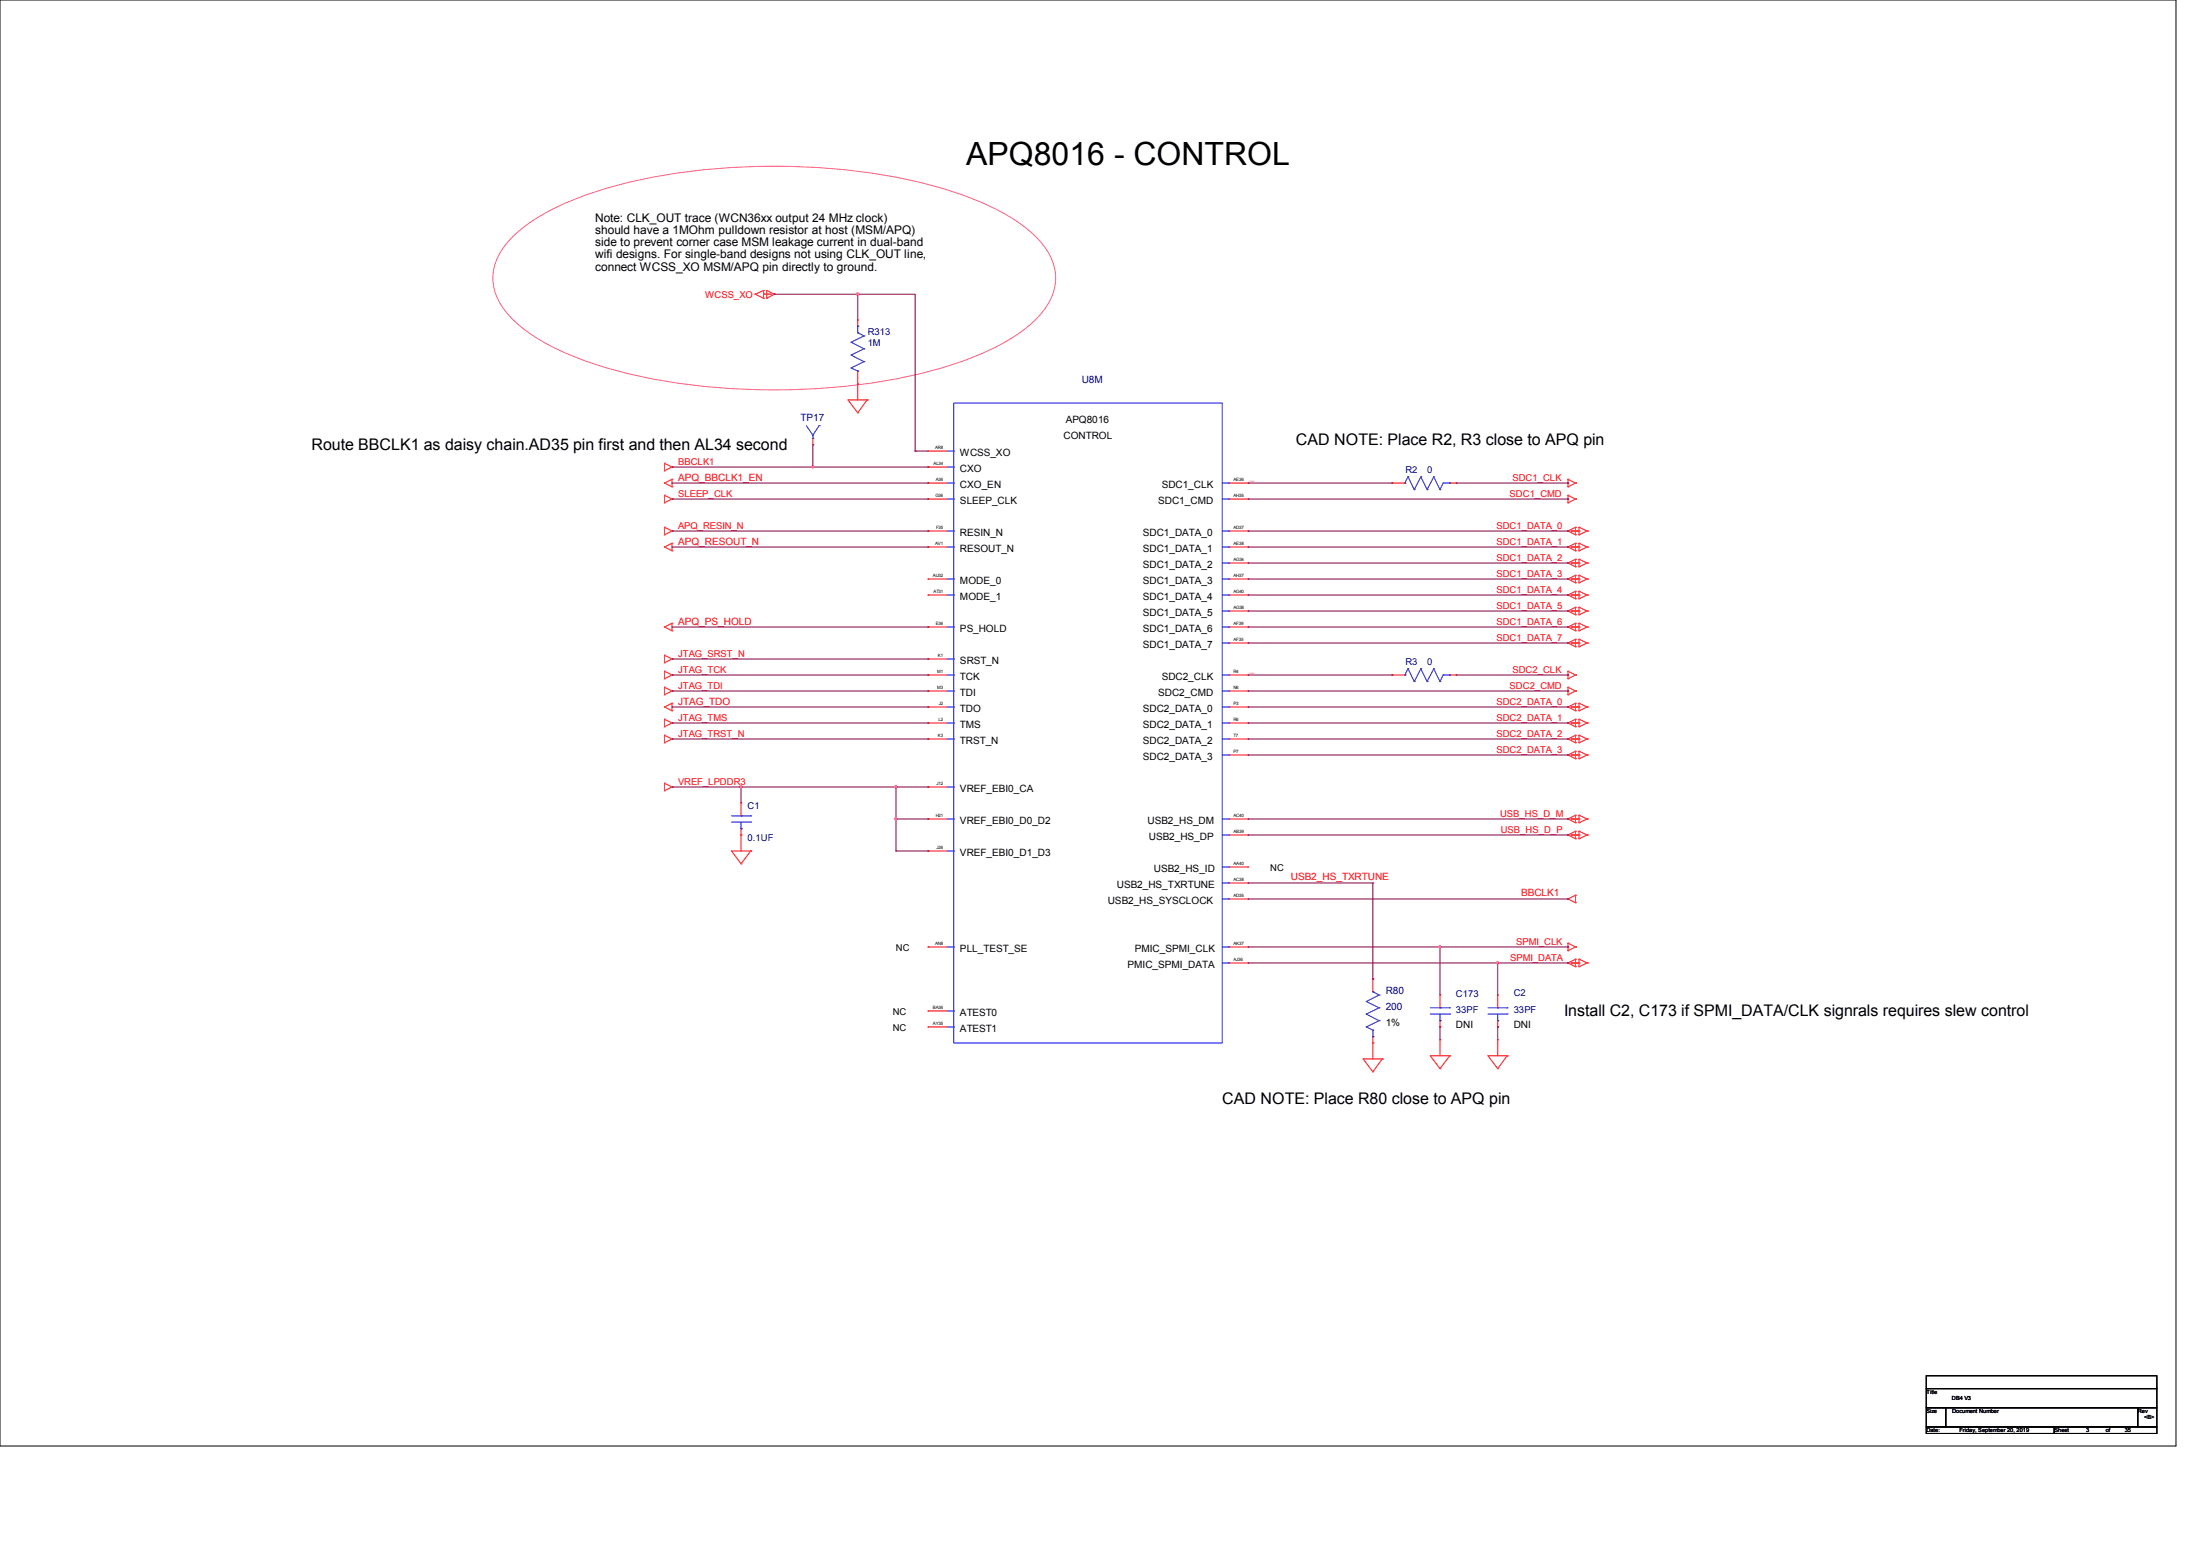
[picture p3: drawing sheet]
<svg xmlns="http://www.w3.org/2000/svg" width="297mm" height="210mm" viewBox="0 0 297 210" stroke-linecap="round" stroke-linejoin="round" font-family="sans-serif">
<path d="M0 0h293.6v195.2h-293.6zM259.9 185.7h31.1v1.7h-31.1zM259.9 187.4h31.1v2.6h-31.1zM259.9 190h2.7v2.6h-2.7zM259.9 192.6h17.3v.9h-17.3zM262.6 190h25.9v2.6h-25.9zM277.2 192.6h13.8v.9h-13.8zM288.5 190h2.5v2.6h-2.5z" fill="none" stroke="#000" stroke-width=".13"/>
<path d="M69.2 31.9a26.5 26.5 0 0 1 9.4-5.4 76.9 76.9 0 0 1 25.9-4.1 76.9 76.9 0 0 1 25.8 4.1 26.5 26.5 0 0 1 9.4 5.4 7.5 7.5 0 0 1 2.6 6.8 9.4 9.4 0 0 1-3.7 5.5 32.2 32.2 0 0 1-10.4 5.1 85.6 85.6 0 0 1-32.4 2.9 65.2 65.2 0 0 1-19.1-4.4 21.5 21.5 0 0 1-8.4-5.7 6.8 6.8 0 0 1 0-9.1z" fill="none" stroke="#f0f" stroke-width=".13"/>
<g fill="none" stroke="#f00" stroke-width=".13">
<path d="M101.9 39.7h.1M101.9 39.7l1.1 .6M103 39.2h.1M103 39.7h.1M103 39.2l-1.1 .5M103 39.2v1.1M103 39.7h1.1M103.5 39.2h.1M103.5 39.2l1 .5M103.5 39.2v1.1M104.5 39.7h.1M104.5 39.7l-1 .6"/>
<path d="M103 40.3h.1M103.5 40.3h.1M109.7 59.1v.9M115.7 51.8h.1M115.7 55.7h.1M115.7 43.2h.1M115.7 43.2v.8M115.7 50.1v3.9M117 54h.1M117 54h-2.6l1.3 1.7M117 54l-1.3 1.7M89.7 66.8h.1"/>
<path d="M89.7 67.9h.1M89.7 71.2h.1M89.7 72.2h.1M89.7 62.5h.1M89.7 63.5h.1M89.7 73.8h.1M89.7 65.2h.1M89.7 66.8l1 .6M89.7 62.5v1M89.7 66.8v1.1M89.7 71.2v1M89.7 71.2l1 .5"/>
<path d="M89.7 62.5l1 .5M89.7 73.8l1 .5M89.7 65.2l1 .5M90.7 67.4h.1M90.7 71.7h.1M90.7 63h.1M90.7 73.3h.1M90.7 74.3h.1M90.7 64.7h.1M90.7 65.7h.1M90.7 67.4l-1 .5M90.7 71.7l-1 .5"/>
<path d="M90.7 63l-1 .5M90.7 64.7v1M90.7 73.3v1M90.7 73.3l-1 .5M90.7 64.7l-1 .5M109.7 60h.1M125.2 60.9h.1M125.2 65.2h.1M125.2 63h.1M125.2 78.1h.1M125.2 71.7h.1M125.2 73.8h.1"/>
<path d="M125.2 67.4h.1M125.2 71.7h2.6M125.2 73.8h2.6M125.2 78.1h2.6M125.2 65.2h2.6M125.2 67.4h2.6M125.2 60.9h2.6M125.2 63h2.6M165.8 71.7h2.6M165.8 73.8h2.6M165.8 78.1h2.6M165.8 76h2.6"/>
<path d="M165.8 65.2h2.6M165.8 67.4h2.6M168.4 78.1h.1M168.4 76h.1M168.4 73.8h.1M168.4 71.7h.1M168.4 67.4h.1M168.4 65.2h.1M187.8 65.2h.1M187.8 65.2h1.8M195.6 65.2h.9M196.5 65.2h.1"/>
<path d="M211.6 71.7h.1M211.6 66.8h.1M211.6 67.9h.1M211.6 73.8h.1M211.6 78.1h.1M211.6 64.7h.1M211.6 65.7h.1M211.6 76h.1M211.6 71.7l1 .5M211.6 64.7v1M211.6 66.8v1.1M211.6 66.8l1 .6"/>
<path d="M211.6 73.8l1 .5M211.6 78.1l1 .6M211.6 64.7l1 .5M211.6 76l1 .5M212 71.7h1.1M212 73.8h1.1M212 78.1h1.1M212 76h1.1M212.6 72.2h.1M212.6 71.2h.1M212.6 67.4h.1M212.6 74.3h.1"/>
<path d="M212.6 73.3h.1M212.6 78.7h.1M212.6 77.6h.1M212.6 65.2h.1M212.6 79.8h.1M212.6 76.5h.1M212.6 75.5h.1M212.6 71.2v1M212.6 73.3v1M212.6 75.5v1M212.6 77.6v1.1M212.6 79.8v1"/>
<path d="M212.6 71.2l-1 .5M212.6 67.4l-1 .5M212.6 73.3l-1 .5M212.6 77.6l-1 .5M212.6 65.2l-1 .5M212.6 79.8l-1 .5M212.6 75.5l-1 .5M213.1 72.2h.1M213.1 71.2h.1M213.1 71.7h.1M213.1 74.3h.1M213.1 73.3h.1"/>
<path d="M213.1 73.8h.1M213.1 78.7h.1M213.1 77.6h.1M213.1 78.1h.1M213.1 79.8h.1M213.1 76.5h.1M213.1 75.5h.1M213.1 76h.1M213.1 71.2v1M213.1 73.3v1M213.1 75.5v1M213.1 77.6v1.1"/>
<path d="M213.1 79.8v1M213.1 71.2l1.1 .5M213.1 73.3l1.1 .5M213.1 77.6l1.1 .5M213.1 79.8l1.1 .5M213.1 75.5l1.1 .5M214.2 71.7h.1M214.2 73.8h.1M214.2 78.1h.1M214.2 76h.1M214.2 71.7l-1.1 .5M214.2 73.8l-1.1 .5"/>
<path d="M214.2 78.1l-1.1 .6M214.2 76l-1.1 .5M89.7 92.8h.1M89.7 93.8h.1M89.7 99.2h.1M89.7 97.1h.1M89.7 98.1h.1M89.7 88.4h.1M89.7 89.5h.1M89.7 90.6h.1M89.7 91.6h.1M89.7 84.6h.1"/>
<path d="M89.7 95.4h.1M89.7 88.4v1.1M89.7 90.6v1M89.7 92.8v1M89.7 97.1v1M89.7 99.2v1M89.7 92.8l1 .5M89.7 99.2l1 .5M89.7 97.1l1 .5M89.7 88.4l1 .5M89.7 90.6l1 .5M89.7 84.6l1 .5"/>
<path d="M89.7 95.4l1 .5M90.7 93.3h.1M90.7 99.7h.1M90.7 97.6h.1M90.7 88.9h.1M90.7 91.1h.1M90.7 84.1h.1M90.7 85.1h.1M90.7 94.9h.1M90.7 95.9h.1M90.7 93.3l-1 .5M90.7 99.7l-1 .5"/>
<path d="M90.7 97.6l-1 .5M90.7 88.9l-1 .6M90.7 91.1l-1 .5M90.7 84.1l-1 .5M90.7 84.1v1M90.7 94.9v1M90.7 94.9l-1 .5M125.2 80.3h.1M125.2 84.6h.1M125.2 99.7h.1M125.2 97.6h.1M125.2 95.4h.1"/>
<path d="M125.2 93.3h.1M125.2 91.1h.1M125.2 88.9h.1M125.2 99.7h2.6M125.2 95.4h2.6M125.2 97.6h2.6M125.2 84.6h2.6M125.2 80.3h2.6M125.2 91.1h2.6M125.2 93.3h2.6M125.2 88.9h2.6M165.8 99.7h2.6"/>
<path d="M165.8 95.4h2.6M165.8 97.6h2.6M165.8 82.5h2.6M165.8 86.8h2.6M165.8 84.6h2.6M165.8 80.3h2.6M165.8 91.1h2.6M165.8 93.3h2.6M168.4 93.3h.1M168.4 91.1h.1M168.4 86.8h.1M168.4 84.6h.1"/>
<path d="M168.4 82.5h.1M168.4 80.3h.1M168.4 99.7h.1M168.4 97.6h.1M168.4 95.4h.1M187.8 91.1h.1M187.8 91.1h1.8M195.6 91.1h.9M196.5 91.1h.1M211.6 99.7h.1M211.6 90.6h.1M211.6 91.6h.1"/>
<path d="M211.6 95.4h.1M211.6 97.6h.1M211.6 92.8h.1M211.6 93.8h.1M211.6 82.5h.1M211.6 86.8h.1M211.6 84.6h.1M211.6 80.3h.1M211.6 99.7l1 .5M211.6 90.6l1 .5M211.6 90.6v1M211.6 92.8v1"/>
<path d="M211.6 95.4l1 .5M211.6 97.6l1 .5M211.6 92.8l1 .5M211.6 82.5l1 .5M211.6 86.8l1 .5M211.6 84.6l1 .5M211.6 80.3l1 .5M212 99.7h1.1M212 95.4h1.1M212 97.6h1.1M212 82.5h1.1M212 86.8h1.1"/>
<path d="M212 84.6h1.1M212 80.3h1.1M212.6 99.2h.1M212.6 91.1h.1M212.6 95.9h.1M212.6 94.9h.1M212.6 98.1h.1M212.6 97.1h.1M212.6 93.3h.1M212.6 83h.1M212.6 82h.1M212.6 87.3h.1"/>
<path d="M212.6 86.3h.1M212.6 85.1h.1M212.6 84.1h.1M212.6 80.8h.1M212.6 82v1M212.6 84.1v1M212.6 86.3v1M212.6 94.9v1M212.6 97.1v1M212.6 99.2v1M212.6 99.2l-1 .5M212.6 91.1l-1 .5"/>
<path d="M212.6 94.9l-1 .5M212.6 97.1l-1 .5M212.6 93.3l-1 .5M212.6 82l-1 .5M212.6 86.3l-1 .5M212.6 84.1l-1 .5M213.1 99.2h.1M213.1 99.7h.1M213.1 95.9h.1M213.1 94.9h.1M213.1 95.4h.1M213.1 98.1h.1"/>
<path d="M213.1 97.1h.1M213.1 97.6h.1M213.1 83h.1M213.1 82h.1M213.1 82.5h.1M213.1 87.3h.1M213.1 86.3h.1M213.1 86.8h.1M213.1 85.1h.1M213.1 84.1h.1M213.1 84.6h.1M213.1 80.8h.1"/>
<path d="M213.1 80.3h.1M213.1 82v1M213.1 84.1v1M213.1 86.3v1M213.1 94.9v1M213.1 97.1v1M213.1 99.2v1M213.1 99.2l1.1 .5M213.1 94.9l1.1 .5M213.1 97.1l1.1 .5M213.1 82l1.1 .5M213.1 86.3l1.1 .5"/>
<path d="M213.1 84.1l1.1 .5M214.2 99.7h.1M214.2 95.4h.1M214.2 97.6h.1M214.2 82.5h.1M214.2 86.8h.1M214.2 84.6h.1M214.2 80.3h.1M214.2 99.7l-1.1 .5M214.2 95.4l-1.1 .5M214.2 97.6l-1.1 .5M214.2 82.5l-1.1 .5"/>
<path d="M214.2 86.8l-1.1 .5M214.2 84.6l-1.1 .5M214.2 80.3l-1.1 .5M89.7 100.2h.1M89.7 105.7h.1M89.7 106.7h.1M89.7 105.7v1M89.7 105.7l1 .5M90.7 106.2h.1M90.7 106.2l-1 .5M100 112.7h.1M100 116.6h.1"/>
<path d="M100 108.4h.1M100 108.4v1.7M100 111.8v3.1M101.3 114.9h.1M101.3 114.9h-2.6l1.3 1.7M101.3 114.9l-1.3 1.7M125.2 114.9h.1M125.2 106.2h.1M125.2 110.5h.1M125.2 114.9h2.6M125.2 110.5h2.6M125.2 106.2h2.6"/>
<path d="M165.8 112.7h2.6M165.8 110.5h2.6M165.8 101.9h2.6M165.8 119.2h2.6M165.8 117h2.6M168.4 119.2h.1M168.4 112.7h.1M168.4 110.5h.1M168.4 117h.1M168.4 101.9h.1M211.6 112.7h.1M211.6 110.5h.1"/>
<path d="M211.6 101.9h.1M211.6 112.7l1 .5M211.6 110.5l1 .5M211.6 101.9l1 .5M212 112.7h1.1M212 110.5h1.1M212 101.9h1.1M212.6 113.2h.1M212.6 112.2h.1M212.6 100.2h.1M212.6 111h.1M212.6 110h.1"/>
<path d="M212.6 102.4h.1M212.6 101.4h.1M212.6 101.4v1M212.6 110v1M212.6 112.2v1M212.6 112.2l-1 .5M212.6 110l-1 .5M212.6 101.4l-1 .5M213.1 113.2h.1M213.1 112.2h.1M213.1 112.7h.1M213.1 100.2h.1"/>
<path d="M213.1 111h.1M213.1 110h.1M213.1 110.5h.1M213.1 102.4h.1M213.1 101.4h.1M213.1 101.9h.1M213.1 101.4v1M213.1 110v1M213.1 112.2v1M213.1 112.2l1.1 .5M213.1 110l1.1 .5M213.1 101.4l1.1 .5"/>
<path d="M214.2 112.7h.1M214.2 110.5h.1M214.2 101.9h.1M214.2 112.7l-1.1 .5M214.2 110.5l-1.1 .5M214.2 101.9l-1.1 .5M125.2 136.4h.1M125.2 138.6h.1M125.2 127.8h.1M125.2 136.4h2.6M125.2 138.6h2.6M125.2 127.8h2.6"/>
<path d="M165.8 130h2.6M165.8 121.3h2.6M165.8 127.8h2.6M168.4 121.3h.1M168.4 127.8h.1M168.4 130h.1M185.3 132.1h.1M185.3 132.1v1.8M185.3 139.9v3M194.3 134.3h.1M194.3 138.6h.1M194.3 134.3v1.7"/>
<path d="M194.3 137.8v.8M202.1 134.3h.1M202.1 138.6h.1M202.1 134.3v1.7M202.1 137.8v.8M211.6 127.3h.1M211.6 128.3h.1M211.6 130h.1M211.6 121.3h.1M211.6 127.3v1M211.6 127.3l1 .5M211.6 130l1 .5"/>
<path d="M211.6 121.3l1 .5M212 130h1.1M212.6 127.8h.1M212.6 130.5h.1M212.6 129.5h.1M212.6 120.8h.1M212.6 121.8h.1M212.6 120.8v1M212.6 129.5v1M212.6 127.8l-1 .5M212.6 129.5l-1 .5M212.6 120.8l-1 .5"/>
<path d="M213.1 130.5h.1M213.1 129.5h.1M213.1 130h.1M213.1 129.5v1M213.1 129.5l1.1 .5M214.2 130h.1M214.2 130l-1.1 .5M185.3 140.8h.1M185.3 144.7h.1M186.5 142.9h.1M186.5 142.9h-2.6l1.4 1.8M186.5 142.9l-1.2 1.8"/>
<path d="M194.3 140.3h.1M194.3 144.2h.1M194.3 140.3v2.2M195.6 142.5h.1M195.6 142.5h-2.6l1.3 1.7M195.6 142.5l-1.3 1.7M202.1 140.3h.1M202.1 144.2h.1M202.1 140.3v2.2M203.4 142.5h.1M203.4 142.5h-2.6l1.3 1.7M203.4 142.5l-1.3 1.7"/>
</g>
<g fill="none" stroke="#00f" stroke-width=".13">
<path d="M108.8 57.4l.9 1.3M109.7 59.1h.1M109.7 58.7h.1M109.7 58.7v.4M110.5 57.4h.1M110.5 57.4l-.8 1.3M114.9 49.7h.1M114.9 47.9h.1M114.9 46.2h.1M114.9 49.7l.8 .4M114.9 47.9l1.7 .9M114.9 46.2l1.7 .9"/>
<path d="M115.7 50.1h.1M115.7 44h.1M115.7 44.9h.1M115.7 44v.9M115.7 44.9l.9 .4M116.6 48.8h.1M116.6 47.1h.1M116.6 45.3h.1M116.6 48.8l-1.7 .9M116.6 47.1l-1.7 .8M116.6 45.3l-1.7 .9M128.7 54.4h36.2v86.4h-36.2z"/>
<path d="M127.8 65.2h.9M127.8 78.1h.9M127.8 73.8h.9M127.8 71.7h.9M127.8 67.4h.9M127.8 60.9h.9M127.8 63h.9M128.7 60.9h.1M128.7 65.2h.1M128.7 63h.1M128.7 78.1h.1M128.7 71.7h.1"/>
<path d="M128.7 73.8h.1M128.7 67.4h.1M164.9 65.2h.9M164.9 78.1h.9M164.9 76h.9M164.9 73.8h.9M164.9 71.7h.9M164.9 67.4h.9M165.8 78.1h.1M165.8 76h.1M165.8 73.8h.1M165.8 71.7h.1"/>
<path d="M165.8 67.4h.1M165.8 65.2h.1M189.6 65.2h.1M190 64.3h.1M190 64.3l-.4 .9M190 64.3l.8 1.8M190.8 66.1h.1M191.7 64.3h.1M191.7 64.3l-.9 1.8M191.7 64.3l.9 1.8M192.6 66.1h.1M193.5 64.3h.1"/>
<path d="M193.5 64.3l-.9 1.8M193.5 64.3l.8 1.8M194.3 66.1h.1M194.7 65.2h.1M194.7 65.2h.9M194.7 65.2l-.4 .9M195.6 65.2h.1M127.8 91.1h.9M127.8 93.3h.9M127.8 84.6h.9M127.8 80.3h.9M127.8 99.7h.9"/>
<path d="M127.8 97.6h.9M127.8 95.4h.9M127.8 88.9h.9M128.7 80.3h.1M128.7 84.6h.1M128.7 99.7h.1M128.7 97.6h.1M128.7 95.4h.1M128.7 93.3h.1M128.7 91.1h.1M128.7 88.9h.1M164.9 91.1h.9"/>
<path d="M164.9 93.3h.9M164.9 86.8h.9M164.9 84.6h.9M164.9 82.5h.9M164.9 80.3h.9M164.9 99.7h.9M164.9 97.6h.9M164.9 95.4h.9M165.8 93.3h.1M165.8 91.1h.1M165.8 86.8h.1M165.8 84.6h.1"/>
<path d="M165.8 82.5h.1M165.8 80.3h.1M165.8 99.7h.1M165.8 97.6h.1M165.8 95.4h.1M189.6 91.1h.1M190 90.3h.1M190 90.3l-.4 .8M190 90.3l.8 1.7M190.8 92h.1M191.7 90.3h.1M191.7 90.3l-.9 1.7"/>
<path d="M191.7 90.3l.9 1.7M192.6 92h.1M193.5 90.3h.1M193.5 90.3l-.9 1.7M193.5 90.3l.8 1.7M194.3 92h.1M194.7 91.1h.1M194.7 91.1h.9M194.7 91.1l-.4 .9M195.6 91.1h.1M98.7 110.1h2.6M98.7 111h2.6"/>
<path d="M100 110.1h.1M100 111.8h.1M100 111v.8M101.3 110.1h.1M101.3 111h.1M127.8 110.5h.9M127.8 114.9h.9M127.8 106.2h.9M128.7 114.9h.1M128.7 106.2h.1M128.7 110.5h.1M164.9 119.2h.9"/>
<path d="M164.9 112.7h.9M164.9 110.5h.9M164.9 117h.9M164.9 101.9h.9M165.8 119.2h.1M165.8 112.7h.1M165.8 110.5h.1M165.8 117h.1M165.8 101.9h.1M127.8 136.4h.9M127.8 138.6h.9M127.8 127.8h.9"/>
<path d="M128.7 136.4h.1M128.7 138.6h.1M128.7 127.8h.1M164.9 121.3h.9M164.9 127.8h.9M164.9 130h.9M165.8 121.3h.1M165.8 127.8h.1M165.8 130h.1M184.4 135.2h.1M184.4 136.9h.1M184.4 138.6h.1"/>
<path d="M184.4 135.2l1.7 .8M184.4 136.9l1.7 .9M184.4 138.6l.9 .4M185.3 133.9h.1M185.3 139.9h.1M185.3 139h.1M185.3 133.9l.8 .4M185.3 139v.9M186.1 134.3h.1M186.1 136h.1M186.1 137.8h.1M186.1 134.3l-1.7 .9"/>
<path d="M186.1 136l-1.7 .9M186.1 137.8l-1.7 .8M193 136h2.6M193 136.9h2.6M194.3 136h.1M194.3 137.8h.1M194.3 136.9v.9M195.6 136h.1M195.6 136.9h.1M200.8 136h2.6M200.8 136.9h2.6M202.1 136h.1"/>
<path d="M202.1 137.8h.1M202.1 136.9v.9M203.4 136h.1M203.4 136.9h.1"/>
</g>
<g fill="none" stroke="#800040" stroke-width=".13">
<path d="M104.5 39.7h.1M104.5 39.7h19v21.2M115.7 39.7h.1M115.7 39.7v3.5M90.7 71.7h34.5M90.7 67.4h34.5M90.7 73.8h34.5M90.7 65.2h34.5M90.7 63h34.5M109.7 63h.1M109.7 60h.1M109.7 60v3"/>
<path d="M123.5 60.9h.1M123.5 60.9h1.7M125.2 71.7h.1M125.2 67.4h.1M125.2 73.8h.1M125.2 65.2h.1M125.2 63h.1M168.4 71.7h43.2M168.4 67.4h43.2M168.4 73.8h43.2M168.4 65.2h19.4M168.4 76h43.2"/>
<path d="M168.4 78.1h43.2M187.8 65.2h.1M196.5 65.2h15.1M211.6 67.4h.1M211.6 71.7h.1M211.6 76h.1M211.6 78.1h.1M211.6 73.8h.1M211.6 65.2h.1M90.7 93.3h34.5M90.7 95.4h34.5M90.7 99.7h34.5"/>
<path d="M90.7 97.6h34.5M90.7 91.1h34.5M90.7 84.6h34.5M90.7 88.9h34.5M125.2 84.6h.1M125.2 95.4h.1M125.2 91.1h.1M125.2 93.3h.1M125.2 99.7h.1M125.2 97.6h.1M125.2 88.9h.1M168.4 93.3h43.2"/>
<path d="M168.4 95.4h43.2M168.4 99.7h43.2M168.4 97.6h43.2M168.4 91.1h19.4M168.4 84.6h43.2M168.4 86.8h43.2M168.4 82.5h43.2M168.4 80.3h43.2M187.8 91.1h.1M196.5 91.1h15.1M211.6 93.3h.1M211.6 95.4h.1"/>
<path d="M211.6 99.7h.1M211.6 97.6h.1M211.6 91.1h.1M211.6 86.8h.1M211.6 84.6h.1M211.6 82.5h.1M211.6 80.3h.1M90.7 106.2h34.5M100 106.2h.1M100 106.2v2.2M120.9 106.2h.1M120.9 110.5h.1"/>
<path d="M120.9 114.9h.1M120.9 110.5h4.3M120.9 106.2v8.7M120.9 114.9h4.3M125.2 114.9h.1M125.2 110.5h.1M125.2 106.2h.1M168.4 110.5h43.2M168.4 112.7h43.2M168.4 101.9h43.2M168.4 119.2h16.9M185.3 119.2h.1"/>
<path d="M185.3 119.2v12.9M211.6 110.5h.1M211.6 112.7h.1M211.6 101.9h.1M168.4 127.8h43.2M168.4 130h43.2M168.4 121.3h43.2M185.3 132.1h.1M194.3 127.8h.1M194.3 138.6h.1M194.3 127.8v6.5M194.3 138.6v1.7"/>
<path d="M202.1 130h.1M202.1 138.6h.1M202.1 130v4.3M202.1 138.6v1.7M211.6 127.8h.1M211.6 130h.1M211.6 121.3h.1"/>
</g>
<g fill="#f0f" stroke="#f0f" stroke-width=".13">
<circle cx="194.3" cy="127.8" r=".15"/>
<circle cx="100" cy="106.2" r=".15"/>
<circle cx="120.9" cy="106.2" r=".15"/>
<circle cx="120.9" cy="110.5" r=".15"/>
<circle cx="202.1" cy="129.9" r=".15"/>
<circle cx="109.7" cy="63" r=".15"/>
<circle cx="115.7" cy="39.7" r=".15"/>
</g>
<text font-size="4.3" x="130.4" y="22.3">APQ8016 - CONTROL</text>
<g font-size="2.2">
<text x="42" y="60.8">Route BBCLK1 as daisy chain.AD35 pin first and then AL34 second</text>
<text x="174.9" y="60">CAD NOTE: Place R2, R3 close to APQ pin</text>
<text x="211.1" y="137.1">Install C2, C173 if SPMI_DATA/CLK signrals requires slew control</text>
<text x="164.9" y="149">CAD NOTE: Place R80 close to APQ pin</text>
</g>
<g font-size="1.6">
<text x="80.3" y="29.9">Note: CLK_OUT trace (WCN36xx output 24 MHz clock)</text>
<text x="80.3" y="31.6">should have a 1MOhm pulldown resistor at host (MSM/APQ)</text>
<text x="80.3" y="33.2">side to prevent corner case MSM leakage current in dual-band</text>
<text x="80.3" y="34.9">wifi designs. For single-band designs not using CLK_OUT line,</text>
<text x="80.3" y="36.5">connect WCSS_XO MSM/APQ pin directly to ground.</text>
</g>
<g font-size="1.4" fill="#000080">
<text x="146" y="51.6">U8M</text>
<text x="108" y="56.9">TP17</text>
<text x="187" y="134.2">R80</text>
<text x="187" y="136.3">200</text>
</g>
<g font-size="1.4">
<text x="143.5" y="59.2">CONTROL</text>
<text x="143.8" y="57">APQ8016</text>
<text x="129.5" y="61.6">WCSS_XO</text>
<text x="129.5" y="65.9">CXO_EN</text>
<text x="129.5" y="63.8">CXO</text>
<text x="156.8" y="65.9">SDC1_CLK</text>
<text x="129.5" y="68.1">SLEEP_CLK</text>
<text x="156.3" y="68.1">SDC1_CMD</text>
<text x="129.5" y="72.4">RESIN_N</text>
<text x="129.5" y="74.5">RESOUT_N</text>
<text x="154.2" y="76.7">SDC1_DATA_2</text>
<text x="154.2" y="74.5">SDC1_DATA_1</text>
<text x="154.2" y="72.4">SDC1_DATA_0</text>
<text x="129.5" y="81">MODE_1</text>
<text x="129.5" y="78.9">MODE_0</text>
<text x="154.2" y="83.2">SDC1_DATA_5</text>
<text x="154.2" y="81">SDC1_DATA_4</text>
<text x="154.2" y="78.9">SDC1_DATA_3</text>
<text x="129.5" y="85.3">PS_HOLD</text>
<text x="129.5" y="89.7">SRST_N</text>
<text x="154.2" y="87.5">SDC1_DATA_7</text>
<text x="154.2" y="85.3">SDC1_DATA_6</text>
<text x="129.5" y="94">TDI</text>
<text x="129.5" y="91.8">TCK</text>
<text x="156.3" y="94">SDC2_CMD</text>
<text x="156.8" y="91.8">SDC2_CLK</text>
<text x="129.5" y="100.5">TRST_N</text>
<text x="129.5" y="98.3">TMS</text>
<text x="129.5" y="96.1">TDO</text>
<text x="154.2" y="100.5">SDC2_DATA_2</text>
<text x="154.2" y="98.3">SDC2_DATA_1</text>
<text x="154.2" y="96.1">SDC2_DATA_0</text>
<text x="129.5" y="106.9">VREF_EBI0_CA</text>
<text x="154.2" y="102.6">SDC2_DATA_3</text>
<text x="129.5" y="111.3">VREF_EBI0_D0_D2</text>
<text x="154.9" y="111.3">USB2_HS_DM</text>
<text x="155" y="113.4">USB2_HS_DP</text>
<text x="129.5" y="115.6">VREF_EBI0_D1_D3</text>
<text x="150.7" y="119.9">USB2_HS_TXRTUNE</text>
<text x="155.7" y="117.7">USB2_HS_ID</text>
<text x="149.5" y="122">USB2_HS_SYSCLOCK</text>
<text x="129.5" y="128.5">PLL_TEST_SE</text>
<text x="152.1" y="130.7">PMIC_SPMI_DATA</text>
<text x="153.1" y="128.5">PMIC_SPMI_CLK</text>
<text x="129.5" y="137.2">ATEST0</text>
<text x="129.5" y="139.2">ATEST1</text>
<text x="187" y="138.5">1%</text>
<text x="196.5" y="138.7">DNI</text>
<text x="204.3" y="138.7">DNI</text>
</g>
<g font-size="1.4" fill="#f00">
<text x="91.5" y="64.9">APQ_BBCLK1_EN</text>
<text x="91.5" y="73.5">APQ_RESOUT_N</text>
<text x="91.5" y="84.3">APQ_PS_HOLD</text>
<text x="91.5" y="95.1">JTAG_TDO</text>
<text x="174.2" y="118.8">USB2_HS_TXRTUNE</text>
<text x="205.3" y="121">BBCLK1</text>
</g>
<g font-size="1.3" fill="#f00">
<text x="95.2" y="40.2">WCSS_XO</text>
<text x="91.5" y="62.8">BBCLK1</text>
<text x="204.1" y="64.9">SDC1_CLK</text>
<text x="91.5" y="67.1">SLEEP_CLK</text>
<text x="91.5" y="71.4">APQ_RESIN_N</text>
<text x="201.9" y="71.4">SDC1_DATA_0</text>
<text x="203.7" y="67.1">SDC1_CMD</text>
<text x="201.9" y="73.6">SDC1_DATA_1</text>
<text x="201.9" y="77.9">SDC1_DATA_3</text>
<text x="201.9" y="75.7">SDC1_DATA_2</text>
<text x="201.9" y="82.2">SDC1_DATA_5</text>
<text x="201.9" y="80.1">SDC1_DATA_4</text>
<text x="91.5" y="88.7">JTAG_SRST_N</text>
<text x="201.9" y="86.5">SDC1_DATA_7</text>
<text x="201.9" y="84.4">SDC1_DATA_6</text>
<text x="91.5" y="93">JTAG_TDI</text>
<text x="91.5" y="90.8">JTAG_TCK</text>
<text x="201.9" y="95.2">SDC2_DATA_0</text>
<text x="203.7" y="93">SDC2_CMD</text>
<text x="204.1" y="90.8">SDC2_CLK</text>
<text x="91.5" y="99.5">JTAG_TRST_N</text>
<text x="91.5" y="97.3">JTAG_TMS</text>
<text x="201.9" y="99.5">SDC2_DATA_2</text>
<text x="201.9" y="97.3">SDC2_DATA_1</text>
<text x="201.9" y="101.6">SDC2_DATA_3</text>
<text x="91.5" y="106">VREF_LPDDR3</text>
<text x="202.4" y="110.3">USB_HS_D_M</text>
<text x="202.5" y="112.4">USB_HS_D_P</text>
<text x="203.8" y="129.7">SPMI_DATA</text>
<text x="204.6" y="127.6">SPMI_CLK</text>
</g>
<g font-size="1.3" fill="#000080">
<text x="117.1" y="45.2">R313</text>
<text x="117.1" y="46.7">1M</text>
<text x="189.6" y="63.8">R2</text>
<text x="192.6" y="63.8">0</text>
<text x="189.6" y="89.7">R3</text>
<text x="192.6" y="89.7">0</text>
<text x="100.9" y="109.1">C1</text>
<text x="100.9" y="113.5">0.1UF</text>
<text x="196.5" y="134.6">C173</text>
<text x="196.5" y="136.8">33PF</text>
<text x="204.3" y="134.4">C2</text>
<text x="204.3" y="136.8">33PF</text>
</g>
<g font-size="1.3">
<text x="171.4" y="117.6">NC</text>
<text x="120.9" y="128.4">NC</text>
<text x="120.5" y="137">NC</text>
<text x="120.5" y="139.2">NC</text>
</g>
<g font-size=".8">
<text x="259.9" y="188.1">Title</text>
<text x="259.9" y="190.7">Size</text>
<text x="263.4" y="189">DB4 V3</text>
<text x="263.4" y="190.7">Document Number</text>
<text x="288.5" y="190.7">Rev</text>
<text x="289.3" y="191.6">&lt;B&gt;</text>
<text x="259.9" y="193.3">Date:</text>
<text x="264.4" y="193.3">Friday, September 20, 2019</text>
<text x="277.2" y="193.3">Sheet</text>
<text x="281.5" y="193.3">3</text>
<text x="284.2" y="193.3">of</text>
<text x="286.7" y="193.3">35</text>
</g>
<g font-size=".6">
<text x="126" y="62.8">AL34</text>
<text x="126.2" y="60.6">AR8</text>
<text x="126.3" y="64.9">A36</text>
<text x="166.4" y="64.9">AE36</text>
<text x="126.2" y="67.1">G36</text>
<text x="126.3" y="71.4">F35</text>
<text x="166.4" y="71.4">AD37</text>
<text x="166.4" y="67.1">AH35</text>
<text x="125.9" y="77.9">AU32</text>
<text x="126.2" y="73.6">AV1</text>
<text x="166.4" y="77.9">AH37</text>
<text x="166.4" y="75.7">AG34</text>
<text x="166.4" y="73.6">AE38</text>
<text x="126" y="80.1">AT31</text>
<text x="166.4" y="82.2">AG38</text>
<text x="166.4" y="80.1">AG40</text>
<text x="126.3" y="84.4">E36</text>
<text x="126.6" y="88.7">K1</text>
<text x="166.4" y="86.5">AF35</text>
<text x="166.4" y="84.4">AF39</text>
<text x="126.5" y="93">M3</text>
<text x="126.5" y="90.9">M1</text>
<text x="126.7" y="95.2">J2</text>
<text x="166.4" y="93">N6</text>
<text x="166.4" y="90.9">R4</text>
<text x="166.4" y="95.2">P3</text>
<text x="126.6" y="99.5">K3</text>
<text x="126.6" y="97.3">L2</text>
<text x="166.4" y="101.7">P7</text>
<text x="166.4" y="99.5">T7</text>
<text x="166.4" y="97.3">R6</text>
<text x="126.4" y="106">J12</text>
<text x="126.3" y="110.3">H21</text>
<text x="166.4" y="112.5">AB39</text>
<text x="166.4" y="110.3">AC40</text>
<text x="126.4" y="114.6">J26</text>
<text x="166.4" y="118.9">AC38</text>
<text x="166.4" y="116.8">AA40</text>
<text x="166.4" y="121.1">AD35</text>
<text x="126.2" y="127.6">AN8</text>
<text x="166.4" y="127.6">AK37</text>
<text x="166.4" y="129.7">AJ36</text>
<text x="125.9" y="136.2">BA36</text>
<text x="125.9" y="138.4">AY35</text>
</g>
<g font-size=".3" fill="#f00">
<text x="168.6" y="65">$3N964</text>
<text x="168.6" y="90.9">$3N965</text>
</g>
</svg>
